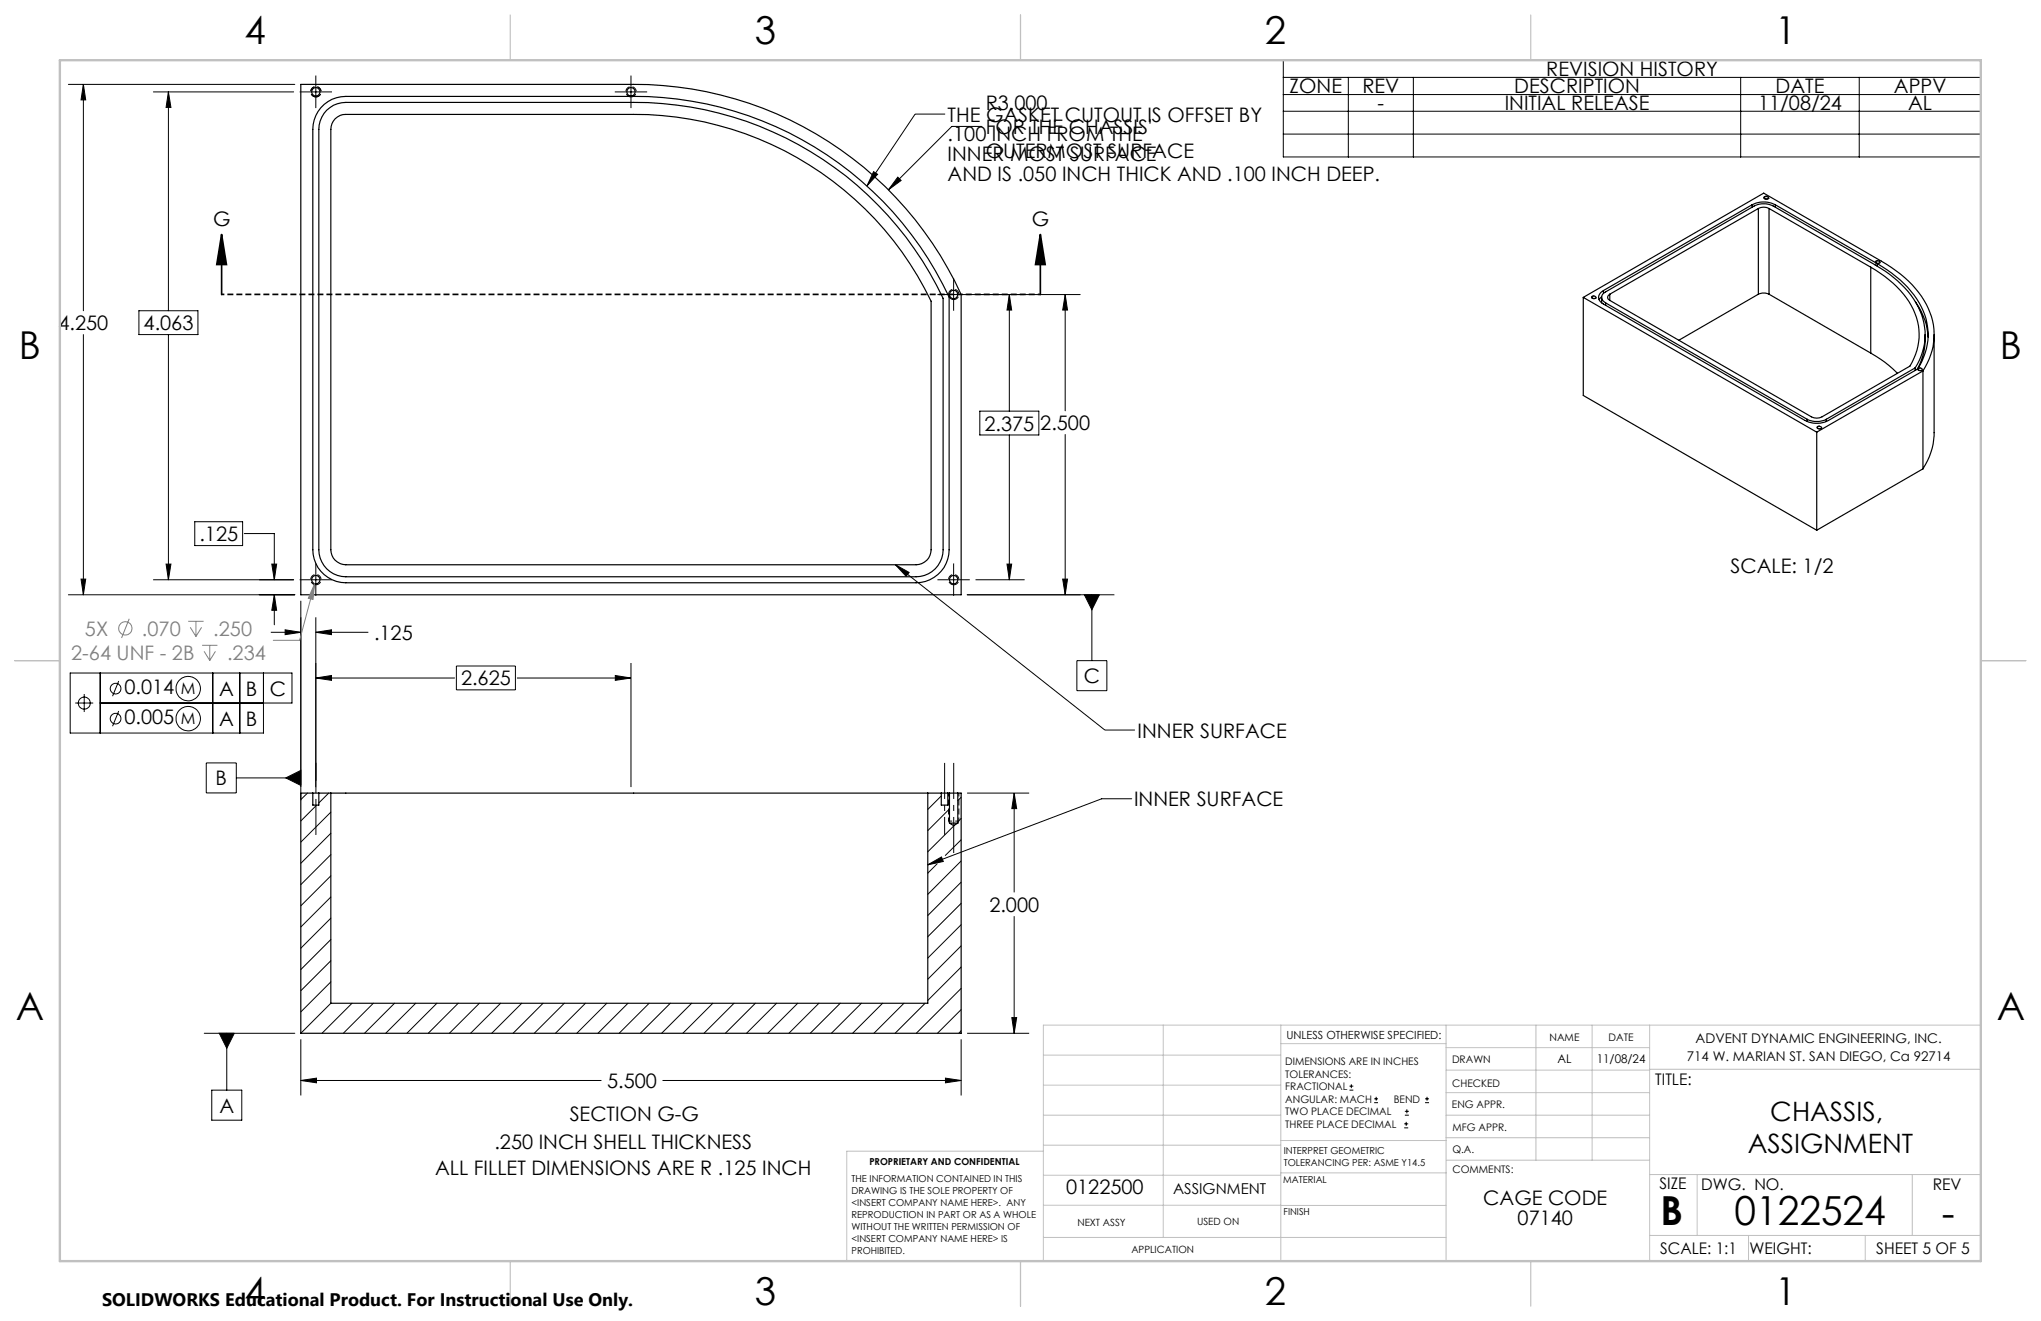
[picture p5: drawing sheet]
<svg xmlns="http://www.w3.org/2000/svg" width="432mm" height="279mm" viewBox="0 0 432 279" stroke-linecap="round" stroke-linejoin="round" font-family="sans-serif">
<g fill="none" stroke="#000" stroke-width=".25">
<path d="M63.6 17.9h70.5a76.2 76.2 0 0 1 69.2 44.4v63.5h-139.7zM67.9 22.8a6.8 6.8 0 0 1 5.3-2.4h60.9a73.7 73.7 0 0 1 66.7 42.4v53.5a7 7 0 0 1-7 7h-120.6a7 7 0 0 1-7-7v-88.9a7.1 7.1 0 0 1 1.7-4.6zM69.1 23.3a5.6 5.6 0 0 1 4.1-1.6h60.9a72.4 72.4 0 0 1 65.4 41.4v53.2a5.7 5.7 0 0 1-5.7 5.7h-120.6a5.7 5.7 0 0 1-5.7-5.7v-88.9a5.9 5.9 0 0 1 1.6-4.1zM70.9 25.1a3 3 0 0 1 2.3-.9h60.9a69.9 69.9 0 0 1 62.9 39.5v52.6a3.2 3.2 0 0 1-3.2 3.2h-120.6a3.2 3.2 0 0 1-3.2-3.2v-88.9a3.3 3.3 0 0 1 .9-2.3zM370.7 43.3a5.3 5.3 0 0 1 4.9 0M370.7 43.3l-31.5 18.2M370.7 43.3v.6M372 44.1a2.4 2.4 0 0 1 2.3 0M372 44.1l-31.4 18.1M372 44.1v18.1M373.3 41.7a.48 .48 0 0 1 .5-.1 .48 .48 0 0 1 .3 .3 .48 .48 0 0 1-.5 .2 .48 .48 0 0 1-.3-.4zM374.3 44.1l21.5 12.4"/>
<path d="M374.3 44.1v18.1M375.6 43.3l21.5 12.4M375.6 43.3v.6M395.8 56.5a20.1 20.1 0 0 1 9.6 10.6 12.4 12.4 0 0 1-1.3 10.3l-18.6 10.8a2.4 2.4 0 0 1-2.3 0l-42.6-24.7M395.8 56.5v18.2M396.9 55.2h.4l.4 .2a.43 .43 0 0 1-.4 .3 .43 .43 0 0 1-.5-.3zM397.1 55.7a22.4 22.4 0 0 1 9.8 10 12.8 12.8 0 0 1-1.2 12.3l-18.9 10.9a5.3 5.3 0 0 1-4.9 0l-42.7-24.6a1.51 1.51 0 0 1-1-1.4 1.51 1.51 0 0 1 1-1.4M397.1 55.7v.6M335 62.9l38.1-22 24.9 14.3a23.1 23.1 0 0 1 10 10 13.3 13.3 0 0 1-1.2 13.3M335 62.9l49.4 28.5M335 62.9v20.7l49.4 28.5M336.8 62.8a.4 .4 0 0 1 .5-.2 .4 .4 0 0 1 .2 .5h-.6z"/>
<path d="M338.8 62.8l-.5 .6M338.8 62.9v1.2M339.2 61.5v.6M339.7 64.1a1.22 1.22 0 0 1-.9-1.2 1.22 1.22 0 0 1 .9-1.2l31.4-18.1a4.6 4.6 0 0 1 4 0l21.6 12.4a20.4 20.4 0 0 1 10.1 11.5 12.5 12.5 0 0 1-1.6 10.3M339.7 64.1l42.6 24.6M339.7 64.1v.5M340.6 62.2a.69 .69 0 0 0-.5 .7 .69 .69 0 0 0 .5 .6M340.6 62.2v1.3M372 62.2a2.7 2.7 0 0 1 2.3 0M372 62.2l-16.8 9.8M374.3 62.2l21.5 12.5M395.8 74.7l3 1.9 2.6 2.4"/>
<path d="M405.2 77.8l-18.8 10.9M405.2 77.8v.6M405.2 63.9a14 14 0 0 1 2.7 7.4M405.9 77.9h.4l.3 .1a.41 .41 0 0 1-.4 .4 .41 .41 0 0 1-.4-.4zM406.8 78.5l-22.4 12.9M406.8 78.5v20.7M407.3 70.8a13.2 13.2 0 0 1-1.7 7.3M409.2 70.8v20.7a13.6 13.6 0 0 1-2.4 7.7M382.3 88.7a4.6 4.6 0 0 0 4.1 0M382.3 88.7v.4M384.4 91.4v20.7M384.6 90.2h.3l.4 .1a.43 .43 0 0 1-.4 .4 .43 .43 0 0 1-.4-.4z"/>
<path d="M386.4 88.7v.4M406.8 99.2l-22.4 12.9M66.2 167.7h1.3M66.2 167.7h-2.6v50.8h139.7v-50.8h-.7M66.2 167.7v2.6h1.3v-2.6M67.5 167.7h2.5M70 167.7h126.3M70 167.7v44.5h126.3v-44.5M196.3 167.7h2.8M199.1 167.7h1.4M199.1 167.7v2.6h1.4v-2.6M200.5 167.7h.4"/>
<path d="M200.9 174.1h1.7M200.9 167.7h1.7M200.9 167.7v6.4M200.9 174.1l.9 .5 .8-.5M202.6 167.7v6.4"/>
<circle cx="66.8" cy="19.4" r=".89"/>
<circle cx="133.5" cy="19.4" r=".89"/>
<circle cx="201.7" cy="62.3" r=".89"/>
<circle cx="66.8" cy="122.6" r=".89"/>
<circle cx="201.7" cy="122.6" r=".89"/>
</g>
<g fill="none" stroke="#000" stroke-width=".21">
<path d="M14.5 17.9h47.9M17.6 17.9l.5 3.2h-1zM17.6 17.9v47.8M32.5 19.4h29.6M35.6 19.4l.6 3.3h-1.1zM35.6 19.4v46.3M63.4 19.4h6.8M66.8 16v6.9M130.1 19.4h6.8M133.5 16v6.9M271.5 12.7h147.6v20.5h-147.6zM271.5 16.4h147.6"/>
<path d="M285.3 16.4v16.8M299 16.4v16.8M368.3 16.4v16.8M393.3 16.4v16.8M184.8 36.3l.9 .6-2.3 2.4zM189.9 37.5l.7 .7-2.6 1.9zM200 24.1h-6.4l-10.2 15.2M207.7 26.7h-6.3l-13.4 13.4M271.5 20h147.6M271.5 23.5h147.6M271.5 28.4h147.6M201.8 58.8v6.9"/>
<path d="M17.6 70.8v55M29.4 65.7h12.5v5.1h-12.5zM35.6 70.8v51.8M198.3 62.3h30.2M213.5 62.3l.5 3.3h-1zM213.5 62.3v24.7M225.4 62.3l.4 3.3h-1zM225.4 62.3v24.6M207.3 87h12.5v5h-12.5zM213.5 92v30.6M225.4 91.9v33.9M35.1 119.3h1.1l-.6 3.3z"/>
<path d="M41.2 110.3h10.1v5.1h-10.1zM51.7 112.9h6.3v9.7M57.5 119.3h1l-.5 3.3zM66.8 119.2v6.8M189.4 119.5l2.9 1.6-.6 .8zM189.4 119.5l44.4 34.9h6.3M201.8 119.2v6.8M213 119.3h1l-.5 3.3zM14.5 125.8h47.9M17.1 122.5h1l-.5 3.3zM32.5 122.6h29.6M57.3 133.7h6.3"/>
<path d="M58 125.8l.5 3.3h-1zM58 125.8v6.4M60.3 133.2l3.3 .5-3.3 .5zM63.4 122.6h6.8M63.6 127.1v42.2M66.8 133.7l3.3-.5v1zM66.8 130.6v35.9M66.8 133.7h11.1M198.3 122.6h6.9M204.6 125.8h31.2M206.4 122.6h10.3M224.8 122.5h1l-.4 3.3z"/>
<path d="M227.8 139.7h6.4v6.4h-6.4zM229.4 125.8h3.2l-1.6 3.2zM231 125.8v13.9M15.9 148.7h3.8M17.8 146.8v3.8M21.2 142.3v12.7M25.1 144l-1.3 3.2M25.1 150.4l-1.3 3.2M45 142.3v12.7M50.7 142.3v12.7M55.7 142.3v12.7h-40.8v-12.7h46.9v6.4h-40.6M66.8 143.4l3.3-.5v1z"/>
<path d="M66.8 143.4h29.4M96.6 140.9h12.4v5h-12.4zM109.4 143.4h24.1M130.2 142.9l3.3 .5-3.3 .5zM133.5 140.2v26.3M43.6 161.4h6.4v6.3h-6.4zM50 164.5h13.6M60.5 164.5l3.1-1.6v3.2zM65.1 167.7l-1.5 1.4M67 170.3l-3.4 3.3M69.5 167.7l-2 2.1M70 171.8l-6.4 6.3"/>
<path d="M70 176.2l-6.4 6.4M199.1 168.3l-2.8 2.9M200.9 171.1l-4.6 4.6M202 174.5l-5.7 5.7M203.3 168.6l-.7 .7M203.3 173.1l-.7 .7M203.3 177.6l-3.3 3.3M204.6 167.7h13.1M214.6 167.7l.5 3.3h-1zM214.6 167.7v21M239.4 168.9h-6.3l-36.8 14M70 180.8l-6.4 6.3"/>
<path d="M70 185.2l-6.4 6.4M70 189.7l-6.4 6.4M70 194.2l-6.4 6.4M70 198.7l-6.4 6.4M196.3 182.9l2.9-1.6 .4 .9zM198.3 182.7l-2 2M203.3 182.1l-7 7.1M203.3 186.6l-7 7M203.3 191.1l-7 7M203.3 195.6l-7 7M214.6 193.8v24.7M43.2 218.5h19.2"/>
<path d="M46.4 218.5h3.2l-1.6 3.2zM48 218.5v12.1M63.6 219.8v11.9M70 203.2l-6.4 6.3M70 207.7l-6.4 6.3M70 212.2l-6.4 6.3M74.5 212.2l-6.4 6.3M79 212.2l-6.4 6.3M83.5 212.2l-6.4 6.3M87.9 212.2l-6.3 6.3M92.4 212.2l-6.3 6.3M96.9 212.2l-6.3 6.3"/>
<path d="M101.4 212.2l-6.3 6.3M105.9 212.2l-6.3 6.3M110.4 212.2l-6.4 6.3M114.9 212.2l-6.4 6.3M119.4 212.2l-6.4 6.3M123.9 212.2l-6.4 6.3M128.4 212.2l-6.4 6.3M132.9 212.2l-6.4 6.3M137.3 212.2l-6.3 6.3M141.8 212.2l-6.3 6.3M146.3 212.2l-6.3 6.3M150.8 212.2l-6.3 6.3"/>
<path d="M155.3 212.2l-6.4 6.3M159.8 212.2l-6.3 6.3M164.3 212.2l-6.4 6.3M168.8 212.2l-6.4 6.3M173.2 212.2l-6.3 6.3M177.8 212.2l-6.4 6.3M182.2 212.2l-6.3 6.3M186.7 212.2l-6.3 6.3M191.2 212.2l-6.3 6.3M195.7 212.2l-6.3 6.3M203.3 200.1l-7 7M203.3 204.5l-7 7.1"/>
<path d="M203.3 209.1l-9.4 9.4M203.3 213.5l-5 5M203.3 218l-.5 .5M203.3 219.8v11.9M204.6 218.5h13.1M214.1 215.2h1l-.5 3.3zM44.8 230.6h6.4v6.3h-6.4zM63.6 228.5l3.4-.5v1zM63.6 228.5h63.6M140.2 228.5h63.1M200 228l3.3 .5-3.3 .5zM285.5 230.6h.8"/>
<path d="M285.5 229.7h.8M285.9 229.3v.9M290.7 233.2h.8M290.7 232.4h.8M291.1 232v.8M297.1 238.5h.8M297.1 237.7h.8M297.2 235.9h.9M297.2 235.1h.9M297.5 237.3v.8M297.6 234.6v.9M301.5 233.2h.8"/>
<path d="M301.5 232.4h.8M301.9 232v.8"/>
<circle cx="17.8" cy="148.7" r="1.27"/>
<circle cx="24.5" cy="145.7" r="1.13"/>
<circle cx="24.5" cy="152" r="1.13"/>
<circle cx="39.8" cy="145.7" r="2.59"/>
<circle cx="39.8" cy="152" r="2.59"/>
</g>
<g fill="none" stroke="#808080" stroke-width=".21">
<path d="M27.3 130.9l-1.6 4M39.8 131.4h3.3M40.3 132.7l1.2 1.9M41.5 131.4v3.2M42.7 132.7l-1.2 1.9M42.8 136.5h3.2M43.2 137.8l1.2 1.9M44.4 136.5v3.2M45.6 137.8l-1.2 1.9M66.6 123.5l-.4 3.3-1-.3zM66.6 123.5l-3.2 11.9h-5.6"/>
<circle cx="26.5" cy="132.9" r="1.41"/>
</g>
<path d="M46.9 49.6l1 6.4h-2zM46.9 49.6v12.7M220.1 49.6l1 6.4h-2zM220.1 49.6v12.7" fill="none" stroke="#000" stroke-width=".35"/>
<path d="M66.8 20.5a1.09 1.09 0 0 1-.9-1.6 1.09 1.09 0 0 1 1.8-.1 1.09 1.09 0 0 1-.7 1.7h-.2M133.5 20.5a1.09 1.09 0 0 1-1-1.6 1.09 1.09 0 0 1 1.9-.1 1.09 1.09 0 0 1-.7 1.7h-.2M201.8 63.4a1.09 1.09 0 0 1-1-1.6 1.09 1.09 0 0 1 1.9-.2 1.09 1.09 0 0 1-.8 1.7l-.1 .1M66.8 123.7a1.09 1.09 0 0 1-.9-1.6 1.09 1.09 0 0 1 1.8-.1 1.09 1.09 0 0 1-.7 1.7h-.2M201.8 123.7a1.09 1.09 0 0 1-1-1.6 1.09 1.09 0 0 1 1.9-.1 1.09 1.09 0 0 1-.8 1.7h-.1" fill="none" stroke="#000" stroke-width=".21" stroke-dasharray="1.3 .6" stroke-dashoffset=".1" stroke-linecap="butt"/>
<path d="M373.3 42a.33 .33 0 0 1 0-.4 .33 .33 0 0 1 .4-.1 .36 .36 0 0 1 .6 .3 .36 .36 0 0 1-.6 .3l-.4-.1M396.9 55.6a.33 .33 0 0 1-.1-.4 .33 .33 0 0 1 .5-.1 .36 .36 0 0 1 .5 .3 .36 .36 0 0 1-.5 .3l-.4-.1M336.8 63.1a.33 .33 0 0 1 0-.5 .33 .33 0 0 1 .4 0 .36 .36 0 0 1 .6 .3 .36 .36 0 0 1-.6 .3l-.4-.1M405.9 78.3a.33 .33 0 0 1-.1-.4 .33 .33 0 0 1 .5-.1 .36 .36 0 0 1 .5 .3 .36 .36 0 0 1-.5 .3l-.4-.1M384.6 90.6a.33 .33 0 0 1-.1-.4 .33 .33 0 0 1 .4-.1 .36 .36 0 0 1 .6 .3 .36 .36 0 0 1-.6 .3l-.3-.1" fill="none" stroke="#000" stroke-width=".21" stroke-dasharray="1.3 .6" stroke-dashoffset=".2" stroke-linecap="butt"/>
<path d="M66.8 176.6v-15.2M199.8 161.4v15.2M201.8 161.4v19" fill="none" stroke="#000" stroke-width=".21" stroke-dasharray="15.2 1.3 1.3 1.3" stroke-dashoffset="7.6" stroke-linecap="butt"/>
<path d="M220.1 62.3h-173.2" fill="none" stroke="#000" stroke-width=".35" stroke-dasharray="1.3 .6" stroke-dashoffset=".7" stroke-linecap="butt"/>
<path d="M200.7 173.7h2.2M200.7 167.7v6M202.9 167.7v6" fill="none" stroke="#000" stroke-width=".21" stroke-dasharray="1.3 .6" stroke-dashoffset=".5" stroke-linecap="butt"/>
<path d="M200.7 173.7l.2 .3M202.9 173.7l-.2 .3" fill="none" stroke="#000" stroke-width=".21" stroke-dasharray="1.3 .6" stroke-linecap="butt"/>
<g fill="none" stroke="#c0c0c0" stroke-width=".21">
<path d="M246.1 216.8v44.9M271 216.8v49.9M305.9 216.8v49.9M324.9 216.8v28.6M336.8 216.8v28.6M349 216.8v49.9M419.1 216.8h-198.4v49.9M220.7 235.9h50.3M220.7 229.5h50.3M220.7 223.2h50.3M271 220.7h34.9M305.9 231.1h43.1"/>
<path d="M305.9 226.3h43.1M305.9 221.6h43.1M305.9 235.9h43.1M349 226.2h70.1M220.7 254.9l85.2 .1M220.7 248.6h50.3M220.7 242.2h50.3M220.7 243.5h-41.6v23.2M271 248.1h35M271 241.2h35M305.9 240.6h43.1M306 245.4h43"/>
<path d="M349 248.4h70.1M359.1 248.4v12.9M404.6 248.4v12.9M220.7 261.7h85.2M349 261.3h70.1M369.9 261.3v5.4M394.6 261.3v5.4"/>
</g>
<path d="M107.9 3.2v9.5M215.9 3.2v9.5M323.8 3.2v9.5M3.1 139.7h9.6M419.1 139.7h9.5M107.9 266.7v9.6M215.9 266.7v9.6M323.8 266.7v9.6" fill="none" stroke="#c0c0c0" stroke-width=".25"/>
<path d="M12.7 12.7h406.4v254h-406.4z" fill="none" stroke="#c0c0c0" stroke-width=".5"/>
<g fill="#000">
<path d="M35.6 19.4l.6 3.3h-1.1zM35.1 119.3h1.1l-.6 3.3z"/>
<path d="M220.1 49.6l1 6.4h-2zM46.9 49.6l1 6.4h-2z"/>
<path d="M17.1 122.5h1l-.5 3.3zM17.6 17.9l.5 3.2h-1zM224.8 122.5h1l-.4 3.3zM225.4 62.3l.4 3.3h-1zM189.9 37.5l-1.9 2.6 2.6-1.9zM57.5 119.3h1l-.5 3.3zM58 125.8l.5 3.3h-1zM213 119.3h1l-.5 3.3zM213.5 62.3l.5 3.3h-1z"/>
</g>
<path d="M66.6 123.5l-.4 3.3-1-.3z" fill="#808080"/>
<g fill="#000">
<path d="M189.4 119.5l2.9 1.6-.6 .8zM60.5 164.5l3.1 1.6v-3.2zM229.4 125.8l1.6 3.2 1.6-3.2zM184.8 36.3l.9 .6-2.3 2.4zM63.6 228.5l3.4-.5v1zM200 228l3.3 .5-3.3 .5zM214.1 215.2h1l-.5 3.3zM214.6 167.7l.5 3.3h-1zM130.2 142.9l3.3 .5-3.3 .5zM66.8 143.4l3.3-.5v1z"/>
<path d="M66.8 133.7l3.3-.5v1zM60.3 133.2l3.3 .5-3.3 .5z"/>
<path d="M196.3 182.9l2.9-1.6 .4 .9zM46.4 218.5l1.6 3.2 1.6-3.2z"/>
</g>
<g font-size="8.5">
<text x="351.3" y="259">B</text>
<text x="367" y="259">0122524</text>
<text x="410.8" y="259.6">-</text>
</g>
<g font-size="8.1">
<text x="51.7" y="9.3">4</text>
<text x="159.7" y="9.3">3</text>
<text x="267.6" y="9.3">2</text>
<text x="375.6" y="9.3">1</text>
<text x="4" y="76">B</text>
<text x="423.1" y="76">B</text>
<text x="3.3" y="215.7">A</text>
<text x="422.4" y="215.7">A</text>
<text x="51.7" y="276">4</text>
<text x="159.7" y="276">3</text>
<text x="267.6" y="276">2</text>
<text x="375.6" y="276">1</text>
</g>
<g font-size="5.6">
<text x="374.5" y="237.2">CHASSIS,</text>
<text x="369.8" y="243.8">ASSIGNMENT</text>
</g>
<g font-size="4.2">
<text x="327.1" y="16.1">REVISION HISTORY</text>
<text x="208.5" y="23.3">R3.000</text>
<text x="272.8" y="19.7">ZONE</text>
<text x="288.2" y="19.7">REV</text>
<text x="291.4" y="23.3">-</text>
<text x="318.3" y="23.3">INITIAL RELEASE</text>
<text x="320.4" y="19.7">DESCRIPTION</text>
<text x="371.9" y="23.3">11/08/24</text>
<text x="375.7" y="19.7">DATE</text>
<text x="400.7" y="19.7">APPV</text>
<text x="403.7" y="23.3">AL</text>
<text x="200.5" y="25.7">THE GASKET CUTOUT IS OFFSET BY</text>
<text x="200.5" y="29.9">.100 INCH FROM THE</text>
<text x="208.5" y="28.3">FOR THE CHASSIS'</text>
<text x="200.5" y="34.1">INNER MOST SURFACE</text>
<text x="208.5" y="33.4">OUTERMOST SURFACE</text>
<text x="200.5" y="38.2">AND IS .050 INCH THICK AND .100 INCH DEEP.</text>
<text x="45.1" y="47.8">G</text>
<text x="218.3" y="47.8">G</text>
<text x="12.4" y="69.8">4.250</text>
<text x="30.4" y="69.8">4.063</text>
<text x="208.3" y="91.1">2.375</text>
<text x="220.1" y="91">2.500</text>
<text x="42.2" y="114.5">.125</text>
<text x="366.1" y="121.3">SCALE: 1/2</text>
<text x="79.1" y="135.3">.125</text>
<text x="26.3" y="146.9">0.014</text>
<text x="46.3" y="147.1">A</text>
<text x="52" y="147.1">B</text>
<text x="57.1" y="147.1">C</text>
<text x="97.5" y="145">2.625</text>
<text x="229.3" y="144.5">C</text>
<text x="26.3" y="153.2">0.005</text>
<text x="46.3" y="153.5">A</text>
<text x="52" y="153.5">B</text>
<text x="240.7" y="156">INNER SURFACE</text>
<text x="45.6" y="166.1">B</text>
<text x="239.9" y="170.5">INNER SURFACE</text>
<text x="209.3" y="192.9">2.000</text>
<text x="128.5" y="230.1">5.500</text>
<text x="46.4" y="235.3">A</text>
<text x="120.5" y="237.2">SECTION G-G</text>
<text x="104.6" y="243">.250 INCH SHELL THICKNESS</text>
<text x="92.1" y="248.5">ALL FILLET DIMENSIONS ARE R .125 INCH</text>
<text x="225.5" y="252.6">0122500</text>
<text x="313.8" y="254.9">CAGE CODE</text>
<text x="321.1" y="259.1">07140</text>
</g>
<g font-size="4.2" fill="#808080">
<text x="18" y="134.4">5X</text>
<text x="30" y="134.4">.070</text>
<text x="45.1" y="134.4">.250</text>
<text x="15.1" y="139.5">2-64 UNF - 2B</text>
<text x="48" y="139.5">.234</text>
</g>
<text font-size="3.8" x="21.6" y="276.3">SOLIDWORKS Educational Product. For Instructional Use Only.</text>
<g font-size="3.4">
<text x="38.3" y="146.8">M</text>
<text x="38.3" y="153.2">M</text>
<text x="350.2" y="229.5">TITLE:</text>
<text x="351.1" y="251.6">SIZE</text>
<text x="359.9" y="251.6">DWG. NO.</text>
<text x="408.9" y="251.7">REV</text>
<text x="351.2" y="265.2">SCALE: 1:1</text>
<text x="370.1" y="265.3">WEIGHT:</text>
<text x="396.9" y="265.2">SHEET 5 OF 5</text>
</g>
<text font-size="3.2" x="248.2" y="252.6">ASSIGNMENT</text>
<g font-size="2.8">
<text x="358.7" y="220.5">ADVENT DYNAMIC ENGINEERING, INC.</text>
<text x="356.9" y="224.3">714 W. MARIAN ST. SAN DIEGO, Ca 92714</text>
</g>
<g font-size="2.5">
<text x="329.5" y="224.8">AL</text>
<text x="337.8" y="224.9">11/08/24</text>
</g>
<text font-size="2.4" x="272.2" y="219.7">UNLESS OTHERWISE SPECIFIED:</text>
<g font-size="2.2">
<text x="327.8" y="220.1">NAME</text>
<text x="340.3" y="220.2">DATE</text>
<text x="271.9" y="225.3">DIMENSIONS ARE IN INCHES</text>
<text x="271.9" y="227.9">TOLERANCES:</text>
<text x="307.2" y="224.9">DRAWN</text>
<text x="271.9" y="230.6">FRACTIONAL</text>
<text x="271.9" y="233.2">ANGULAR: MACH</text>
<text x="294.9" y="233.2">BEND</text>
<text x="307.3" y="229.8">CHECKED</text>
<text x="271.9" y="235.9">TWO PLACE DECIMAL</text>
<text x="271.9" y="238.5">THREE PLACE DECIMAL</text>
<text x="307.2" y="234.4">ENG APPR.</text>
<text x="307.3" y="239.2">MFG APPR.</text>
<text x="307.3" y="243.9">Q.A.</text>
<text x="307.3" y="248.1">COMMENTS:</text>
</g>
<g font-size="2.1">
<text x="227.9" y="259.2">NEXT ASSY</text>
<text x="253.3" y="259.2">USED ON</text>
<text x="239.3" y="265">APPLICATION</text>
</g>
<g font-size="2">
<text x="271.6" y="244.1">INTERPRET GEOMETRIC</text>
<text x="180.2" y="250">THE INFORMATION CONTAINED IN THIS</text>
<text x="183.9" y="246.4">PROPRIETARY AND CONFIDENTIAL</text>
<text x="271.5" y="250.2">MATERIAL</text>
<text x="271.6" y="246.6">TOLERANCING PER: ASME Y14.5</text>
<text x="180.2" y="252.5">DRAWING IS THE SOLE PROPERTY OF</text>
<text x="180.2" y="255.1">&lt;INSERT COMPANY NAME HERE&gt;. ANY</text>
<text x="180.2" y="257.6">REPRODUCTION IN PART OR AS A WHOLE</text>
<text x="271.5" y="257">FINISH</text>
<text x="180.2" y="260.1">WITHOUT THE WRITTEN PERMISSION OF</text>
<text x="180.2" y="262.6">&lt;INSERT COMPANY NAME HERE&gt; IS</text>
<text x="180.2" y="265.2">PROHIBITED.</text>
</g>
</svg>
